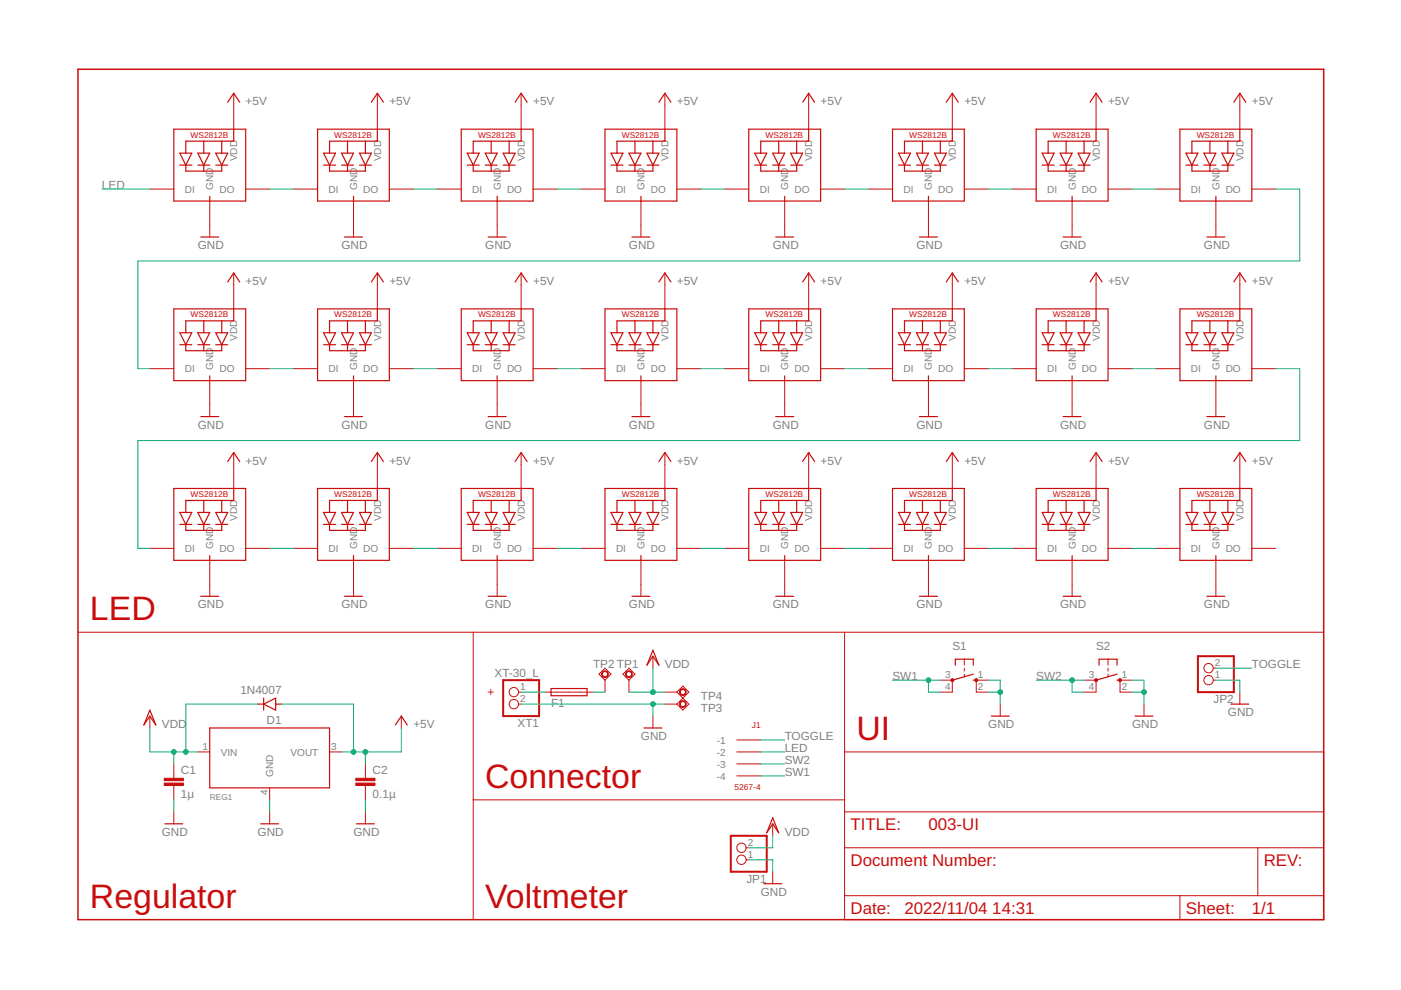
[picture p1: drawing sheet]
<svg xmlns="http://www.w3.org/2000/svg" width="297mm" height="210mm" viewBox="0 0 297 210" stroke-linecap="round" stroke-linejoin="round" font-family="sans-serif">
<g fill="none" stroke="#c90d0c" stroke-width=".21">
<path d="M49.6 19.8v7.6M80 19.8v7.6M110.5 19.8v7.6M141 19.8v7.6M171.4 19.8v7.6M201.9 19.8v7.6M232.4 19.8v7.6M262.9 19.8v7.6M31.8 40.1h5.1M44.5 42.6v7.6M49.6 57.9v7.6M52.1 40.1h5.1"/>
<path d="M62.3 40.1h5M75 42.6v7.6M80 57.9v7.6M82.5 40.1h5.1M92.7 40.1h5.1M105.4 42.6v7.6M110.5 57.9v7.6M113 40.1h5.1M123.2 40.1h5.1M135.9 42.6v7.6M141 57.9v7.6M143.5 40.1h5.1"/>
<path d="M153.7 40.1h5M166.4 42.6v7.6M171.4 57.9v7.6M174 40.1h5.1M184.1 40.1h5.1M196.8 42.6v7.6M201.9 57.9v7.6M204.4 40.1h5.1M214.6 40.1h5.1M227.3 42.6v7.6M232.4 57.9v7.6M234.9 40.1h5.1"/>
<path d="M245.1 40.1h5.1M257.8 42.6v7.6M262.9 57.9v7.6M265.4 40.1h5.1M31.8 78.2h5.1M52.1 78.2h5.1M62.3 78.2h5M82.5 78.2h5.1M92.7 78.2h5.1M113 78.2h5.1M123.2 78.2h5.1M143.5 78.2h5.1"/>
<path d="M153.7 78.2h5M174 78.2h5.1M184.1 78.2h5.1M204.4 78.2h5.1M214.6 78.2h5.1M234.9 78.2h5.1M245.1 78.2h5.1M265.4 78.2h5.1M44.5 80.7v7.6M49.6 95.9v7.7M75 80.7v7.6M80 95.9v7.7"/>
<path d="M105.4 80.7v7.6M110.5 95.9v7.7M135.9 80.7v7.6M141 95.9v7.7M166.4 80.7v7.6M171.4 95.9v7.7M196.8 80.7v7.6M201.9 95.9v7.7M227.3 80.7v7.6M232.4 95.9v7.7M257.8 80.7v7.6M262.9 95.9v7.7"/>
<path d="M31.8 116.3h5.1M44.5 118.8v7.6M52.1 116.3h5.1M62.3 116.3h5M75 118.8v7.6M82.5 116.3h5.1M92.7 116.3h5.1M105.4 118.8v7.6M113 116.3h5.1M123.2 116.3h5.1M135.9 118.8v7.6M143.5 116.3h5.1"/>
<path d="M153.7 116.3h5M166.4 118.8v7.6M174 116.3h5.1M184.1 116.3h5.1M196.8 118.8v7.6M204.4 116.3h5.1M214.6 116.3h5.1M227.3 118.8v7.6M234.9 116.3h5.1M245.1 116.3h5.1M257.8 118.8v7.6M265.4 116.3h5.1"/>
<path d="M16.5 134h264.1M100.3 134v61M138.4 139.1v2.6M179.1 134v61h101.5v-35.6h-101.5M204.4 139.8v1.2M234.9 139.8v1.2M31.8 151.8v2.5M41.9 159.4h2.6M69.9 159.4h2.5M85.1 151.8v2.5M109.9 149.3h.6M109.9 146.7h.6"/>
<path d="M115.6 146.7h10.1M127 142.9l1.3-1.2 1.2 1.2-1.2 1.3zM128.3 144.2v2.5M132.1 142.9l1.2-1.2 1.3 1.2-1.3 1.3zM133.3 144.2v2.5M138.4 151.8v2.5M141 149.3h2.5M141 146.7h2.5M143.5 146.7l2.5 2.6-1.2 1.3-1.3-1.3M143.5 146.7l1.3-1.2 1.2 1.2-2.5 2.6M156.2 159.4h5.1M156.2 156.9h5.1"/>
<path d="M199.4 144.2h2.5v2.5h-2.5M204.4 141.7v.6M204.4 142.9v.7M209.5 144.2h-2.5v2.5h2.5M212.1 149.3v2.5M229.8 144.2h2.6v2.5h-2.6M234.9 141.7v.6M234.9 142.9v.7M240 144.2h-2.5v2.5h2.5M242.5 149.3v2.5M257.2 144.2h.6M257.2 141.7h.6"/>
<path d="M262.9 146.7v2.6M36.9 162v3M36.9 166.5v3.1M36.9 172.1v2.6M57.2 167v2.6M57.2 172.1v2.6M77.5 162v3M77.5 166.5v3.1M77.5 172.1v2.6M100.3 169.6h78.8M156.2 162h5.1M156.2 164.5h5.1"/>
<path d="M158.2 179.7h.5M163.8 174.7v2.5M179.1 179.7h101.5M179.1 172.1h101.5M266.7 179.7v10.2M158.2 182.3h.5M163.8 184.8v2.6M179.1 189.9h101.5M250.2 189.9v5.1"/>
<circle cx="108.9" cy="149.3" r=".99"/>
<circle cx="108.9" cy="146.7" r=".99"/>
<circle cx="256.2" cy="144.2" r=".99"/>
<circle cx="256.2" cy="141.7" r=".99"/>
<circle cx="157.2" cy="179.7" r=".99"/>
<circle cx="157.2" cy="182.3" r=".99"/>
</g>
<path d="M16.5 14.7h264.1v180.3h-264.1z" fill="none" stroke="#c90d0c" stroke-width=".32"/>
<path d="M254 139.1h7.6v7.6h-7.6zM106.7 144.2h7.6v7.6h-7.6zM154.9 177.2h7.7v7.6h-7.7z" fill="none" stroke="#c90d0c" stroke-width=".42"/>
<g fill="none" stroke="#c90d0c" stroke-width=".25">
<path d="M36.9 27.4h15.2v15.2h-15.2zM38.1 32.5h2.6l-1.3 2.5zM38.1 35h2.6M39.4 35v1.3h7.6v-1.3M41.9 32.5h2.6l-1.3 2.5zM41.9 35h2.6M43.2 29.9v2.6M43.2 35v1.3M45.7 32.5h2.6l-1.3 2.5zM45.7 35h2.6M47 29.9v2.6M48.3 21.7l1.3-1.9 1.2 1.9"/>
<path d="M49.6 27.4v2.5h-10.2v2.6M67.3 27.4h15.2v15.2h-15.2zM68.6 32.5h2.5l-1.2 2.5zM68.6 35h2.5M69.9 35v1.3h7.6v-1.3M72.4 32.5h2.6l-1.3 2.5zM72.4 35h2.6M73.7 29.9v2.6M73.7 35v1.3M76.2 32.5h2.5l-1.2 2.5zM76.2 35h2.5M77.5 29.9v2.6"/>
<path d="M78.7 21.7l1.3-1.9 1.3 1.9M80 27.4v2.5h-10.1v2.6M97.8 27.4h15.2v15.2h-15.2zM99.1 32.5h2.5l-1.3 2.5zM99.1 35h2.5M100.3 35v1.3h7.6v-1.3M102.9 32.5h2.5l-1.3 2.5zM102.9 35h2.5M104.1 29.9v2.6M104.1 35v1.3M106.7 32.5h2.5l-1.3 2.5zM106.7 35h2.5"/>
<path d="M107.9 29.9v2.6M109.2 21.7l1.3-1.9 1.3 1.9M110.5 27.4v2.5h-10.2v2.6M128.3 27.4h15.2v15.2h-15.2zM129.5 32.5h2.6l-1.3 2.5zM129.5 35h2.6M130.8 35v1.3h7.6v-1.3M133.3 32.5h2.6l-1.3 2.5zM133.3 35h2.6M134.6 29.9v2.6M134.6 35v1.3M137.2 32.5h2.5l-1.3 2.5z"/>
<path d="M137.2 35h2.5M138.4 29.9v2.6M139.7 21.7l1.3-1.9 1.2 1.9M141 27.4v2.5h-10.2v2.6M158.7 27.4h15.3v15.2h-15.3zM160 32.5h2.6l-1.3 2.5zM160 35h2.6M161.3 35v1.3h7.6v-1.3M163.8 32.5h2.6l-1.3 2.5zM163.8 35h2.6M165.1 29.9v2.6M165.1 35v1.3"/>
<path d="M167.6 32.5h2.6l-1.3 2.5zM167.6 35h2.6M168.9 29.9v2.6M170.2 21.7l1.2-1.9 1.3 1.9M171.4 27.4v2.5h-10.1v2.6M189.2 27.4h15.2v15.2h-15.2zM190.5 32.5h2.5l-1.2 2.5zM190.5 35h2.5M191.8 35v1.3h7.6v-1.3M194.3 32.5h2.5l-1.2 2.5zM194.3 35h2.5M195.6 29.9v2.6"/>
<path d="M195.6 35v1.3M198.1 32.5h2.5l-1.2 2.5zM198.1 35h2.5M199.4 29.9v2.6M200.6 21.7l1.3-1.9 1.3 1.9M201.9 27.4v2.5h-10.1v2.6M219.7 27.4h15.2v15.2h-15.2zM221 32.5h2.5l-1.3 2.5zM221 35h2.5M222.2 35v1.3h7.6v-1.3M224.8 32.5h2.5l-1.3 2.5zM224.8 35h2.5"/>
<path d="M226 29.9v2.6M226 35v1.3M228.6 32.5h2.5l-1.3 2.5zM228.6 35h2.5M229.8 29.9v2.6M231.1 21.7l1.3-1.9 1.3 1.9M232.4 27.4v2.5h-10.2v2.6M250.2 27.4h15.2v15.2h-15.2zM251.4 32.5h2.6l-1.3 2.5zM251.4 35h2.6M252.7 35v1.3h7.6v-1.3M255.2 32.5h2.6l-1.3 2.5z"/>
<path d="M255.2 35h2.6M256.5 29.9v2.6M256.5 35v1.3M259.1 32.5h2.5l-1.3 2.5zM259.1 35h2.5M260.3 29.9v2.6M261.6 21.7l1.3-1.9 1.2 1.9M262.9 27.4v2.5h-10.2v2.6M42.6 50.2h3.8M44.5 41.6v1M48.3 59.8l1.3-1.9 1.2 1.9M73 50.2h3.9"/>
<path d="M75 41.6v1M78.7 59.8l1.3-1.9 1.3 1.9M103.5 50.2h3.8M105.4 41.6v1M109.2 59.8l1.3-1.9 1.3 1.9M134 50.2h3.8M135.9 41.6v1M139.7 59.8l1.3-1.9 1.2 1.9M164.5 50.2h3.8M166.4 41.6v1M170.2 59.8l1.2-1.9 1.3 1.9M194.9 50.2h3.9"/>
<path d="M196.8 41.6v1M200.6 59.8l1.3-1.9 1.3 1.9M225.4 50.2h3.8M227.3 41.6v1M231.1 59.8l1.3-1.9 1.3 1.9M255.9 50.2h3.8M257.8 41.6v1M261.6 59.8l1.3-1.9 1.2 1.9M36.9 65.5h15.2v15.2h-15.2zM38.1 70.5h2.6l-1.3 2.6zM38.1 73.1h2.6M39.4 73.1v1.3h7.6v-1.3"/>
<path d="M41.9 70.5h2.6l-1.3 2.6zM41.9 73.1h2.6M43.2 68v2.5M43.2 73.1v1.3M44.5 79.7v1M45.7 70.5h2.6l-1.3 2.6zM45.7 73.1h2.6M47 68v2.5M49.6 65.5v2.5h-10.2v2.5M67.3 65.5h15.2v15.2h-15.2zM68.6 70.5h2.5l-1.2 2.6zM68.6 73.1h2.5"/>
<path d="M69.9 73.1v1.3h7.6v-1.3M72.4 70.5h2.6l-1.3 2.6zM72.4 73.1h2.6M73.7 68v2.5M73.7 73.1v1.3M75 79.7v1M76.2 70.5h2.5l-1.2 2.6zM76.2 73.1h2.5M77.5 68v2.5M80 65.5v2.5h-10.1v2.5M97.8 65.5h15.2v15.2h-15.2zM99.1 70.5h2.5l-1.3 2.6z"/>
<path d="M99.1 73.1h2.5M100.3 73.1v1.3h7.6v-1.3M102.9 70.5h2.5l-1.3 2.6zM102.9 73.1h2.5M104.1 68v2.5M104.1 73.1v1.3M105.4 79.7v1M106.7 70.5h2.5l-1.3 2.6zM106.7 73.1h2.5M107.9 68v2.5M110.5 65.5v2.5h-10.2v2.5M128.3 65.5h15.2v15.2h-15.2z"/>
<path d="M129.5 70.5h2.6l-1.3 2.6zM129.5 73.1h2.6M130.8 73.1v1.3h7.6v-1.3M133.3 70.5h2.6l-1.3 2.6zM133.3 73.1h2.6M134.6 68v2.5M134.6 73.1v1.3M135.9 79.7v1M137.2 70.5h2.5l-1.3 2.6zM137.2 73.1h2.5M138.4 68v2.5M141 65.5v2.5h-10.2v2.5"/>
<path d="M158.7 65.5h15.3v15.2h-15.3zM160 70.5h2.6l-1.3 2.6zM160 73.1h2.6M161.3 73.1v1.3h7.6v-1.3M163.8 70.5h2.6l-1.3 2.6zM163.8 73.1h2.6M165.1 68v2.5M165.1 73.1v1.3M166.4 79.7v1M167.6 70.5h2.6l-1.3 2.6zM167.6 73.1h2.6M168.9 68v2.5"/>
<path d="M171.4 65.5v2.5h-10.1v2.5M189.2 65.5h15.2v15.2h-15.2zM190.5 70.5h2.5l-1.2 2.6zM190.5 73.1h2.5M191.8 73.1v1.3h7.6v-1.3M194.3 70.5h2.5l-1.2 2.6zM194.3 73.1h2.5M195.6 68v2.5M195.6 73.1v1.3M196.8 79.7v1M198.1 70.5h2.5l-1.2 2.6zM198.1 73.1h2.5"/>
<path d="M199.4 68v2.5M201.9 65.5v2.5h-10.1v2.5M219.7 65.5h15.2v15.2h-15.2zM221 70.5h2.5l-1.3 2.6zM221 73.1h2.5M222.2 73.1v1.3h7.6v-1.3M224.8 70.5h2.5l-1.3 2.6zM224.8 73.1h2.5M226 68v2.5M226 73.1v1.3M227.3 79.7v1M228.6 70.5h2.5l-1.3 2.6z"/>
<path d="M228.6 73.1h2.5M229.8 68v2.5M232.4 65.5v2.5h-10.2v2.5M250.2 65.5h15.2v15.2h-15.2zM251.4 70.5h2.6l-1.3 2.6zM251.4 73.1h2.6M252.7 73.1v1.3h7.6v-1.3M255.2 70.5h2.6l-1.3 2.6zM255.2 73.1h2.6M256.5 68v2.5M256.5 73.1v1.3M257.8 79.7v1"/>
<path d="M259.1 70.5h2.5l-1.3 2.6zM259.1 73.1h2.5M260.3 68v2.5M262.9 65.5v2.5h-10.2v2.5M42.6 88.3h3.8M48.3 97.9l1.3-2 1.2 2M73 88.3h3.9M78.7 97.9l1.3-2 1.3 2M103.5 88.3h3.8M109.2 97.9l1.3-2 1.3 2M134 88.3h3.8M139.7 97.9l1.3-2 1.2 2"/>
<path d="M164.5 88.3h3.8M170.2 97.9l1.2-2 1.3 2M194.9 88.3h3.9M200.6 97.9l1.3-2 1.3 2M225.4 88.3h3.8M231.1 97.9l1.3-2 1.3 2M255.9 88.3h3.8M261.6 97.9l1.3-2 1.2 2M36.9 103.6h15.2v15.2h-15.2zM38.1 108.6h2.6l-1.3 2.6zM38.1 111.2h2.6M39.4 111.2v1.3h7.6v-1.3"/>
<path d="M41.9 108.6h2.6l-1.3 2.6zM41.9 111.2h2.6M43.2 106.1v2.5M43.2 111.2v1.3M44.5 117.8v1M45.7 108.6h2.6l-1.3 2.6zM45.7 111.2h2.6M47 106.1v2.5M49.6 103.6v2.5h-10.2v2.5M67.3 103.6h15.2v15.2h-15.2zM68.6 108.6h2.5l-1.2 2.6zM68.6 111.2h2.5"/>
<path d="M69.9 111.2v1.3h7.6v-1.3M72.4 108.6h2.6l-1.3 2.6zM72.4 111.2h2.6M73.7 106.1v2.5M73.7 111.2v1.3M75 117.8v1M76.2 108.6h2.5l-1.2 2.6zM76.2 111.2h2.5M77.5 106.1v2.5M80 103.6v2.5h-10.1v2.5M97.8 103.6h15.2v15.2h-15.2zM99.1 108.6h2.5l-1.3 2.6z"/>
<path d="M99.1 111.2h2.5M100.3 111.2v1.3h7.6v-1.3M102.9 108.6h2.5l-1.3 2.6zM102.9 111.2h2.5M104.1 106.1v2.5M104.1 111.2v1.3M105.4 117.8v1M106.7 108.6h2.5l-1.3 2.6zM106.7 111.2h2.5M107.9 106.1v2.5M110.5 103.6v2.5h-10.2v2.5M128.3 103.6h15.2v15.2h-15.2z"/>
<path d="M129.5 108.6h2.6l-1.3 2.6zM129.5 111.2h2.6M130.8 111.2v1.3h7.6v-1.3M133.3 108.6h2.6l-1.3 2.6zM133.3 111.2h2.6M134.6 106.1v2.5M134.6 111.2v1.3M135.9 117.8v1M137.2 108.6h2.5l-1.3 2.6zM137.2 111.2h2.5M138.4 106.1v2.5M141 103.6v2.5h-10.2v2.5"/>
<path d="M158.7 103.6h15.3v15.2h-15.3zM160 108.6h2.6l-1.3 2.6zM160 111.2h2.6M161.3 111.2v1.3h7.6v-1.3M163.8 108.6h2.6l-1.3 2.6zM163.8 111.2h2.6M165.1 106.1v2.5M165.1 111.2v1.3M166.4 117.8v1M167.6 108.6h2.6l-1.3 2.6zM167.6 111.2h2.6M168.9 106.1v2.5"/>
<path d="M171.4 103.6v2.5h-10.1v2.5M189.2 103.6h15.2v15.2h-15.2zM190.5 108.6h2.5l-1.2 2.6zM190.5 111.2h2.5M191.8 111.2v1.3h7.6v-1.3M194.3 108.6h2.5l-1.2 2.6zM194.3 111.2h2.5M195.6 106.1v2.5M195.6 111.2v1.3M196.8 117.8v1M198.1 108.6h2.5l-1.2 2.6zM198.1 111.2h2.5"/>
<path d="M199.4 106.1v2.5M201.9 103.6v2.5h-10.1v2.5M219.7 103.6h15.2v15.2h-15.2zM221 108.6h2.5l-1.3 2.6zM221 111.2h2.5M222.2 111.2v1.3h7.6v-1.3M224.8 108.6h2.5l-1.3 2.6zM224.8 111.2h2.5M226 106.1v2.5M226 111.2v1.3M227.3 117.8v1M228.6 108.6h2.5l-1.3 2.6z"/>
<path d="M228.6 111.2h2.5M229.8 106.1v2.5M232.4 103.6v2.5h-10.2v2.5M250.2 103.6h15.2v15.2h-15.2zM251.4 108.6h2.6l-1.3 2.6zM251.4 111.2h2.6M252.7 111.2v1.3h7.6v-1.3M255.2 108.6h2.6l-1.3 2.6zM255.2 111.2h2.6M256.5 106.1v2.5M256.5 111.2v1.3M257.8 117.8v1"/>
<path d="M259.1 108.6h2.5l-1.3 2.6zM259.1 111.2h2.5M260.3 106.1v2.5M262.9 103.6v2.5h-10.2v2.5M42.6 126.4h3.8M73 126.4h3.9M103.5 126.4h3.8M134 126.4h3.8M138.4 137.9l1.3 3.1-1.3-1.9-1.2 1.9zM164.5 126.4h3.8M194.9 126.4h3.9M225.4 126.4h3.8"/>
<path d="M255.9 126.4h3.8M31.8 150.6l1.2 3.1-1.2-1.9-1.3 1.9zM44.5 154.3h25.4v12.7h-25.4zM54.6 149.3h1.3M55.9 149.3l2.5-1.3v2.6zM55.9 148v2.6M58.4 149.3h1.3M83.8 153.7l1.3-1.9 1.3 1.9M116.8 146h7.7v1.5h-7.7zM136.5 154.3h3.8M202.5 141v-1.2h3.9v1.2M206.4 144.2h.6"/>
<path d="M206.4 142.9l-4.5 1.3M210.2 151.8h3.8M233 141v-1.2h3.8v1.2M236.8 144.2h.7M236.8 142.9l-4.4 1.3M240.6 151.8h3.9M261 149.3h3.8M34.9 174.7h3.9M55.3 174.7h3.8M75.6 174.7h3.8M163.8 173.4l1.3 3.2-1.3-1.9-1.2 1.9zM161.9 187.4h3.8"/>
</g>
<g fill="#c90d0c" stroke="#c90d0c" stroke-width=".21">
<path d="M132.8 142.5a.72 .72 0 0 1 1.1 0 .72 .72 0 0 1-.3 1.1 .72 .72 0 0 1-1-.7h.2a.56 .56 0 0 1 .8-.4 .56 .56 0 0 1 .1 .9 .56 .56 0 0 1-.9-.3v-.2h-.2z" fill-rule="evenodd"/>
<path d="M127.7 142.5a.72 .72 0 0 1 1.2 0 .72 .72 0 0 1-.4 1.1 .72 .72 0 0 1-.9-.7h.1a.56 .56 0 0 1 .8-.4 .56 .56 0 0 1 .1 .9 .56 .56 0 0 1-.9-.3v-.2h-.1z" fill-rule="evenodd"/>
<path d="M201.7 144h.5v.4h-.5z" fill-rule="evenodd"/>
<path d="M144.2 148.8a.72 .72 0 0 1 1.2 .1 .72 .72 0 0 1-.4 1.1 .72 .72 0 0 1-.9-.7h.1a.56 .56 0 0 1 .8-.5 .56 .56 0 0 1 .2 1 .56 .56 0 0 1-.9-.3l-.1-.2h-.1z" fill-rule="evenodd"/>
<path d="M144.2 146.3a.72 .72 0 0 1 1.2 .1 .72 .72 0 0 1-.4 1 .72 .72 0 0 1-.9-.7h.1a.56 .56 0 0 1 .8-.4 .56 .56 0 0 1 .2 .9 .56 .56 0 0 1-.9-.3l-.1-.2h-.1z" fill-rule="evenodd"/>
<circle cx="207" cy="144.2" r=".33"/>
<circle cx="232.4" cy="144.2" r=".33"/>
<circle cx="237.5" cy="144.2" r=".33"/>
</g>
<g fill="#c90d0c" stroke="#c90d0c" stroke-width=".21">
<path d="M34.8 166h4.1v.5h-4.1z"/>
<path d="M34.8 165h4.1v.5h-4.1z"/>
<path d="M75.4 166h4.1v.5h-4.1z"/>
<path d="M75.4 165h4.1v.5h-4.1z"/>
</g>
<g fill="none" stroke="#0dab76" stroke-width=".21">
<path d="M21.6 40.1h10.2M57.2 40.1h5.1M87.6 40.1h5.1M118.1 40.1h5.1M148.6 40.1h5.1M179.1 40.1h5M209.5 40.1h5.1M240 40.1h5.1M270.5 40.1h5.1v15.2h-246.4v22.9h2.6M57.2 78.2h5.1M87.6 78.2h5.1M118.1 78.2h5.1"/>
<path d="M148.6 78.2h5.1M179.1 78.2h5M209.5 78.2h5.1M240 78.2h5.1M270.5 78.2h5.1v15.2h-246.4v22.9h2.6M57.2 116.3h5.1M87.6 116.3h5.1M118.1 116.3h5.1M148.6 116.3h5.1M179.1 116.3h5M209.5 116.3h5.1M240 116.3h5.1"/>
<path d="M31.8 154.3v5.1h10.1M36.9 159.4v2.6M54.6 149.3h-15.2v10.1M59.7 149.3h15.3v10.1M77.5 159.4v2.6M85.1 154.3v5.1h-12.7M110.5 146.7h5.1M110.5 149.3h30.5M125.7 146.7h2.6M133.3 146.7h7.7M138.4 141.7v5M138.4 149.3v2.5"/>
<path d="M161.3 159.4h5.1M161.3 156.9h5.1M189.2 144.2h10.2M196.8 144.2v2.5h2.6M209.5 146.7h2.6M209.5 144.2h2.6v5.1M219.7 144.2h10.1M227.3 144.2v2.5h2.5M240 146.7h2.5M240 144.2h2.5v5.1M257.8 144.2h5.1v2.5M257.8 141.7h7.6"/>
<path d="M36.9 169.6v2.5M57.2 169.6v2.5M77.5 169.6v2.5M161.3 164.5h5.1M161.3 162h5.1M163.8 177.2v2.5h-5.1M158.7 182.3h5.1v2.5"/>
</g>
<g fill="#0dab76" stroke="#0dab76" stroke-width=".21">
<circle cx="138.4" cy="149.3" r=".51"/>
<circle cx="242.5" cy="146.7" r=".51"/>
<circle cx="212.1" cy="146.7" r=".51"/>
<circle cx="138.4" cy="146.7" r=".51"/>
<circle cx="39.4" cy="159.4" r=".51"/>
<circle cx="36.9" cy="159.4" r=".51"/>
<circle cx="196.8" cy="144.2" r=".51"/>
<circle cx="227.3" cy="144.2" r=".51"/>
<circle cx="75" cy="159.4" r=".51"/>
<circle cx="77.5" cy="159.4" r=".51"/>
</g>
<g font-size="7.2" fill="#c90d0c">
<text x="19.1" y="131.5">LED</text>
<text x="181.6" y="156.9">UI</text>
<text x="102.9" y="167.1">Connector</text>
<text x="19.1" y="192.4">Regulator</text>
<text x="102.9" y="192.4">Voltmeter</text>
</g>
<g font-size="3.6" fill="#c90d0c">
<text x="180.3" y="175.9">TITLE:</text>
<text x="196.8" y="175.9">003-UI</text>
<text x="180.3" y="183.6">Document Number:</text>
<text x="267.9" y="183.6">REV:</text>
<text x="180.3" y="193.7">Date:</text>
<text x="191.8" y="193.7">2022/11/04</text>
<text x="210.4" y="193.7">14:31</text>
<text x="251.4" y="193.7">Sheet:</text>
<text x="265.4" y="193.7">1/1</text>
</g>
<g font-size="2.5" fill="#808080">
<text x="52.1" y="22.3">+5V</text>
<text x="82.6" y="22.3">+5V</text>
<text x="113" y="22.3">+5V</text>
<text x="143.5" y="22.3">+5V</text>
<text x="174" y="22.3">+5V</text>
<text x="204.5" y="22.3">+5V</text>
<text x="234.9" y="22.3">+5V</text>
<text x="265.4" y="22.3">+5V</text>
<text x="21.6" y="40.1">LED</text>
<text x="41.9" y="52.8">GND</text>
<text x="72.4" y="52.8">GND</text>
<text x="102.9" y="52.8">GND</text>
<text x="133.4" y="52.8">GND</text>
<text x="163.8" y="52.8">GND</text>
<text x="194.3" y="52.8">GND</text>
<text x="224.8" y="52.8">GND</text>
<text x="255.2" y="52.8">GND</text>
<text x="52.1" y="60.4">+5V</text>
<text x="82.6" y="60.4">+5V</text>
<text x="113" y="60.4">+5V</text>
<text x="143.5" y="60.4">+5V</text>
<text x="174" y="60.4">+5V</text>
<text x="204.5" y="60.4">+5V</text>
<text x="234.9" y="60.4">+5V</text>
<text x="265.4" y="60.4">+5V</text>
<text x="41.9" y="90.9">GND</text>
<text x="72.4" y="90.9">GND</text>
<text x="102.9" y="90.9">GND</text>
<text x="133.4" y="90.9">GND</text>
<text x="163.8" y="90.9">GND</text>
<text x="194.3" y="90.9">GND</text>
<text x="224.8" y="90.9">GND</text>
<text x="255.2" y="90.9">GND</text>
<text x="52.1" y="98.5">+5V</text>
<text x="82.6" y="98.5">+5V</text>
<text x="113" y="98.5">+5V</text>
<text x="143.5" y="98.5">+5V</text>
<text x="174" y="98.5">+5V</text>
<text x="204.5" y="98.5">+5V</text>
<text x="234.9" y="98.5">+5V</text>
<text x="265.4" y="98.5">+5V</text>
<text x="41.9" y="129">GND</text>
<text x="72.4" y="129">GND</text>
<text x="102.9" y="129">GND</text>
<text x="133.4" y="129">GND</text>
<text x="163.8" y="129">GND</text>
<text x="194.3" y="129">GND</text>
<text x="224.8" y="129">GND</text>
<text x="255.2" y="129">GND</text>
<text x="201.9" y="137.9">S1</text>
<text x="232.4" y="137.9">S2</text>
<text x="104.9" y="143.4">XT-30_L</text>
<text x="125.7" y="141.5">TP2 TP1</text>
<text x="141" y="141.7">VDD</text>
<text x="265.4" y="141.7">TOGGLE</text>
<text x="51" y="147.2">1N4007</text>
<text x="116.8" y="149.9">F1</text>
<text x="148.6" y="148.5">TP4</text>
<text x="189.2" y="144.2">SW1</text>
<text x="219.7" y="144.2">SW2</text>
<text x="257.3" y="149.2">JP2</text>
<text x="34.3" y="154.4">VDD</text>
<text x="56.5" y="153.6">D1</text>
<text x="87.6" y="154.4">+5V</text>
<text x="109.7" y="154.2">XT1</text>
<text x="148.6" y="151.1">TP3</text>
<text x="209.5" y="154.4">GND</text>
<text x="240" y="154.4">GND</text>
<text x="260.3" y="151.8">GND</text>
<text x="135.9" y="156.9">GND</text>
<text x="166.4" y="162">SW2</text>
<text x="166.4" y="159.4">LED</text>
<text x="166.4" y="156.9">TOGGLE</text>
<text x="38.4" y="164.1">C1</text>
<text x="79" y="164.1">C2</text>
<text x="166.4" y="164.5">SW1</text>
<text x="38.4" y="169.2">1μ</text>
<text x="79" y="169.2">0.1µ</text>
<text x="34.3" y="177.2">GND</text>
<text x="54.6" y="177.2">GND</text>
<text x="74.9" y="177.2">GND</text>
<text x="166.4" y="177.2">VDD</text>
<text x="158.3" y="187.2">JP1</text>
<text x="161.3" y="189.9">GND</text>
</g>
<text font-size="2.5" fill="#c90d0c" x="103.4" y="147.5">+</text>
<g font-size="2.1" fill="#808080">
<text x="50.3" y="34.2" transform="rotate(-90 50.3 34.2)">VDD</text>
<text x="80.8" y="34.2" transform="rotate(-90 80.8 34.2)">VDD</text>
<text x="111.3" y="34.2" transform="rotate(-90 111.3 34.2)">VDD</text>
<text x="141.7" y="34.2" transform="rotate(-90 141.7 34.2)">VDD</text>
<text x="172.2" y="34.2" transform="rotate(-90 172.2 34.2)">VDD</text>
<text x="202.7" y="34.2" transform="rotate(-90 202.7 34.2)">VDD</text>
<text x="233.2" y="34.2" transform="rotate(-90 233.2 34.2)">VDD</text>
<text x="263.6" y="34.2" transform="rotate(-90 263.6 34.2)">VDD</text>
<text x="39.2" y="40.8">DI</text>
<text x="45.2" y="40.3" transform="rotate(-90 45.2 40.3)">GND</text>
<text x="46.6" y="40.8">DO</text>
<text x="69.7" y="40.8">DI</text>
<text x="75.7" y="40.3" transform="rotate(-90 75.7 40.3)">GND</text>
<text x="77" y="40.8">DO</text>
<text x="100.1" y="40.8">DI</text>
<text x="106.2" y="40.3" transform="rotate(-90 106.2 40.3)">GND</text>
<text x="107.5" y="40.8">DO</text>
<text x="130.6" y="40.8">DI</text>
<text x="136.7" y="40.3" transform="rotate(-90 136.7 40.3)">GND</text>
<text x="138" y="40.8">DO</text>
<text x="161.1" y="40.8">DI</text>
<text x="167.1" y="40.3" transform="rotate(-90 167.1 40.3)">GND</text>
<text x="168.5" y="40.8">DO</text>
<text x="191.6" y="40.8">DI</text>
<text x="197.6" y="40.3" transform="rotate(-90 197.6 40.3)">GND</text>
<text x="198.9" y="40.8">DO</text>
<text x="222" y="40.8">DI</text>
<text x="228.1" y="40.3" transform="rotate(-90 228.1 40.3)">GND</text>
<text x="229.4" y="40.8">DO</text>
<text x="252.5" y="40.8">DI</text>
<text x="258.6" y="40.3" transform="rotate(-90 258.6 40.3)">GND</text>
<text x="259.9" y="40.8">DO</text>
<text x="50.3" y="72.3" transform="rotate(-90 50.3 72.3)">VDD</text>
<text x="80.8" y="72.3" transform="rotate(-90 80.8 72.3)">VDD</text>
<text x="111.3" y="72.3" transform="rotate(-90 111.3 72.3)">VDD</text>
<text x="141.7" y="72.3" transform="rotate(-90 141.7 72.3)">VDD</text>
<text x="172.2" y="72.3" transform="rotate(-90 172.2 72.3)">VDD</text>
<text x="202.7" y="72.3" transform="rotate(-90 202.7 72.3)">VDD</text>
<text x="233.2" y="72.3" transform="rotate(-90 233.2 72.3)">VDD</text>
<text x="263.6" y="72.3" transform="rotate(-90 263.6 72.3)">VDD</text>
<text x="39.2" y="78.9">DI</text>
<text x="45.2" y="78.4" transform="rotate(-90 45.2 78.4)">GND</text>
<text x="46.6" y="78.9">DO</text>
<text x="69.7" y="78.9">DI</text>
<text x="75.7" y="78.4" transform="rotate(-90 75.7 78.4)">GND</text>
<text x="77" y="78.9">DO</text>
<text x="100.1" y="78.9">DI</text>
<text x="106.2" y="78.4" transform="rotate(-90 106.2 78.4)">GND</text>
<text x="107.5" y="78.9">DO</text>
<text x="130.6" y="78.9">DI</text>
<text x="136.7" y="78.4" transform="rotate(-90 136.7 78.4)">GND</text>
<text x="138" y="78.9">DO</text>
<text x="161.1" y="78.9">DI</text>
<text x="167.1" y="78.4" transform="rotate(-90 167.1 78.4)">GND</text>
<text x="168.5" y="78.9">DO</text>
<text x="191.6" y="78.9">DI</text>
<text x="197.6" y="78.4" transform="rotate(-90 197.6 78.4)">GND</text>
<text x="198.9" y="78.9">DO</text>
<text x="222" y="78.9">DI</text>
<text x="228.1" y="78.4" transform="rotate(-90 228.1 78.4)">GND</text>
<text x="229.4" y="78.9">DO</text>
<text x="252.5" y="78.9">DI</text>
<text x="258.6" y="78.4" transform="rotate(-90 258.6 78.4)">GND</text>
<text x="259.9" y="78.9">DO</text>
<text x="50.3" y="110.4" transform="rotate(-90 50.3 110.4)">VDD</text>
<text x="80.8" y="110.4" transform="rotate(-90 80.8 110.4)">VDD</text>
<text x="111.3" y="110.4" transform="rotate(-90 111.3 110.4)">VDD</text>
<text x="141.7" y="110.4" transform="rotate(-90 141.7 110.4)">VDD</text>
<text x="172.2" y="110.4" transform="rotate(-90 172.2 110.4)">VDD</text>
<text x="202.7" y="110.4" transform="rotate(-90 202.7 110.4)">VDD</text>
<text x="233.2" y="110.4" transform="rotate(-90 233.2 110.4)">VDD</text>
<text x="263.6" y="110.4" transform="rotate(-90 263.6 110.4)">VDD</text>
<text x="39.2" y="117">DI</text>
<text x="45.2" y="116.5" transform="rotate(-90 45.2 116.5)">GND</text>
<text x="46.6" y="117">DO</text>
<text x="69.7" y="117">DI</text>
<text x="75.7" y="116.5" transform="rotate(-90 75.7 116.5)">GND</text>
<text x="77" y="117">DO</text>
<text x="100.1" y="117">DI</text>
<text x="106.2" y="116.5" transform="rotate(-90 106.2 116.5)">GND</text>
<text x="107.5" y="117">DO</text>
<text x="130.6" y="117">DI</text>
<text x="136.7" y="116.5" transform="rotate(-90 136.7 116.5)">GND</text>
<text x="138" y="117">DO</text>
<text x="161.1" y="117">DI</text>
<text x="167.1" y="116.5" transform="rotate(-90 167.1 116.5)">GND</text>
<text x="168.5" y="117">DO</text>
<text x="191.6" y="117">DI</text>
<text x="197.6" y="116.5" transform="rotate(-90 197.6 116.5)">GND</text>
<text x="198.9" y="117">DO</text>
<text x="222" y="117">DI</text>
<text x="228.1" y="116.5" transform="rotate(-90 228.1 116.5)">GND</text>
<text x="229.4" y="117">DO</text>
<text x="252.5" y="117">DI</text>
<text x="258.6" y="116.5" transform="rotate(-90 258.6 116.5)">GND</text>
<text x="259.9" y="117">DO</text>
<text x="200.4" y="143.8">3</text>
<text x="207.4" y="143.8">1</text>
<text x="230.9" y="143.8">3</text>
<text x="237.8" y="143.8">1</text>
<text x="257.6" y="143.8">1</text>
<text x="257.6" y="141.3">2</text>
<text x="110.3" y="148.9">2</text>
<text x="110.3" y="146.4">1</text>
<text x="200.4" y="146.4">4</text>
<text x="207.4" y="146.4">2</text>
<text x="230.9" y="146.4">4</text>
<text x="237.8" y="146.4">2</text>
<text x="42.9" y="159.1">1</text>
<text x="46.8" y="160.2">VIN</text>
<text x="61.6" y="160.2">VOUT</text>
<text x="70.2" y="159.1">3</text>
<text x="152" y="157.7">-1</text>
<text x="152" y="160.2">-2</text>
<text x="57.9" y="164.7" transform="rotate(-90 57.9 164.7)">GND</text>
<text x="152" y="162.7">-3</text>
<text x="152" y="165.3">-4</text>
<text x="56.8" y="168.6" transform="rotate(-90 56.8 168.6)">4</text>
<text x="158.5" y="179.4">2</text>
<text x="158.5" y="181.9">1</text>
</g>
<g font-size="1.8" fill="#c90d0c">
<text x="40.4" y="29.2">WS2812B</text>
<text x="70.9" y="29.2">WS2812B</text>
<text x="101.4" y="29.2">WS2812B</text>
<text x="131.8" y="29.2">WS2812B</text>
<text x="162.3" y="29.2">WS2812B</text>
<text x="192.8" y="29.2">WS2812B</text>
<text x="223.3" y="29.2">WS2812B</text>
<text x="253.7" y="29.2">WS2812B</text>
<text x="40.4" y="67.3">WS2812B</text>
<text x="70.9" y="67.3">WS2812B</text>
<text x="101.4" y="67.3">WS2812B</text>
<text x="131.8" y="67.3">WS2812B</text>
<text x="162.3" y="67.3">WS2812B</text>
<text x="192.8" y="67.3">WS2812B</text>
<text x="223.3" y="67.3">WS2812B</text>
<text x="253.7" y="67.3">WS2812B</text>
<text x="40.4" y="105.3">WS2812B</text>
<text x="70.9" y="105.3">WS2812B</text>
<text x="101.4" y="105.3">WS2812B</text>
<text x="131.8" y="105.3">WS2812B</text>
<text x="162.3" y="105.3">WS2812B</text>
<text x="192.8" y="105.3">WS2812B</text>
<text x="223.3" y="105.3">WS2812B</text>
<text x="253.7" y="105.3">WS2812B</text>
<text x="159.4" y="154.3">J1</text>
<text x="155.8" y="167.4">5267-4</text>
</g>
<text font-size="1.8" fill="#808080" x="44.5" y="169.6">REG1</text>
</svg>
